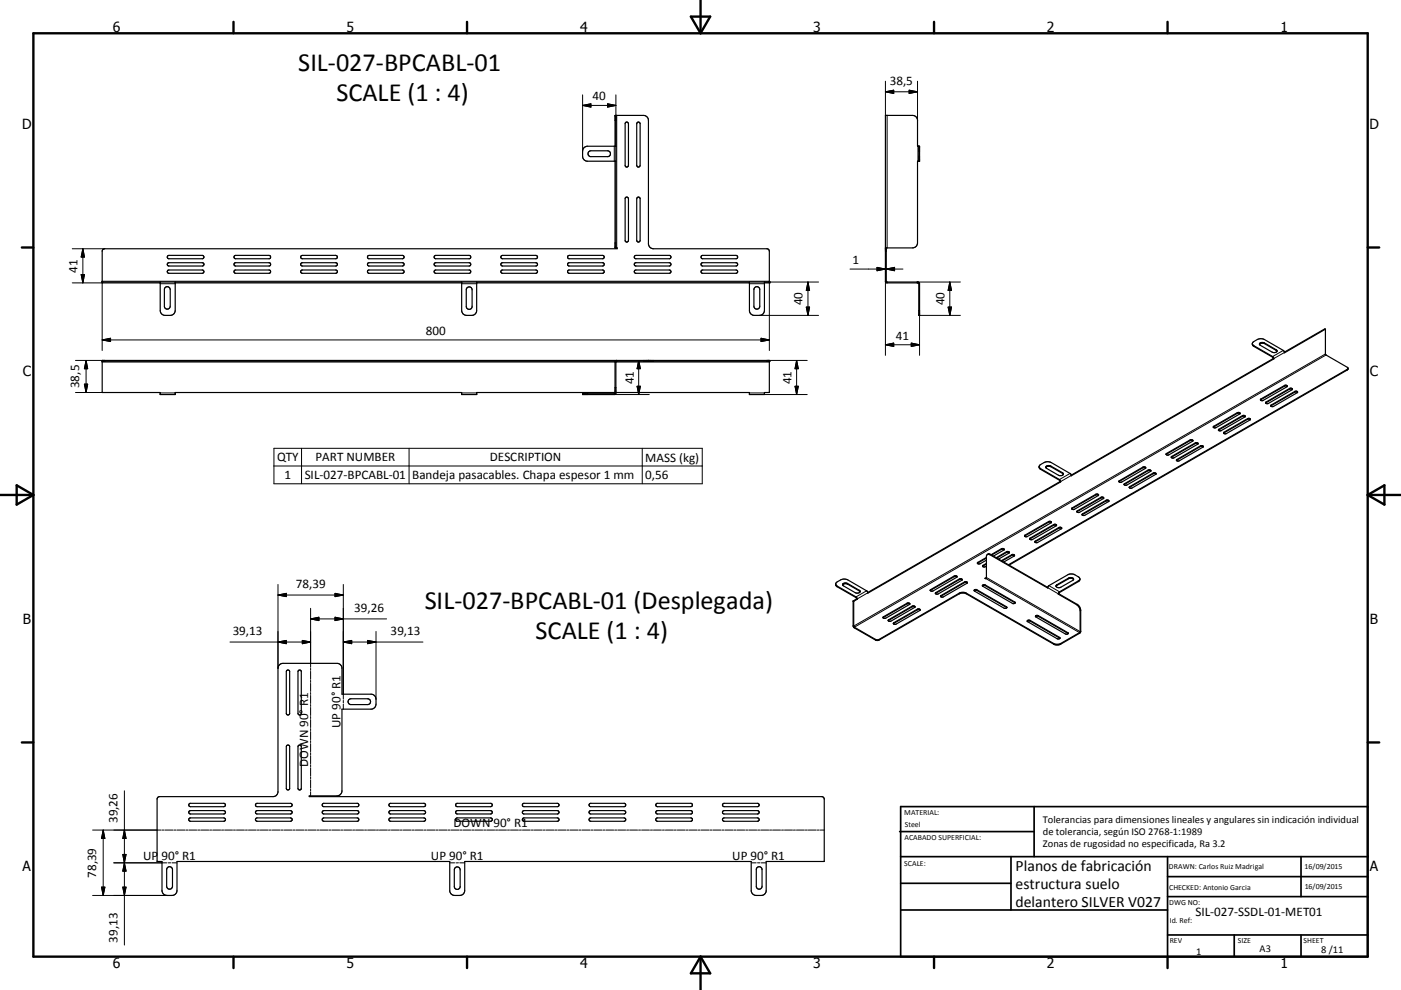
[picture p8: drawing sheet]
<svg xmlns="http://www.w3.org/2000/svg" width="420mm" height="297mm" viewBox="0 0 420 297" stroke-linecap="round" stroke-linejoin="round" font-family="sans-serif">
<g fill="none" stroke="#000" stroke-width=".36">
<path d="M184.6 34.6v39.8M187.5 36.8l.5-.2 .4 .5v12.5a.5 .5 0 0 1-.5 .5 .5 .5 0 0 1-.5-.5zM191 36.8l.7-.1 .2 .4v12.5a.51 .51 0 0 1-.5 .5 .51 .51 0 0 1-.5-.5zM176.5 45.5l.7-.3h5a.88 .88 0 0 1 .8 .9 .88 .88 0 0 1-.8 .9h-5a.87 .87 0 0 1-.9-.5 .87 .87 0 0 1 .2-1zM184.4 43.9v-9.3h8.5a1.48 1.48 0 0 1 1.5 1.5v37a1.51 1.51 0 0 0 1.5 1.5l34.2 .1 .4 .1 .2 .6v9.5h-1.5M184.4 48.4v26h.6v.2h-153.6l-.7 .4-.1 9.9h17.4M184.6 43.9h-8.4a1.47 1.47 0 0 0-1.5 1.5v1.5a1.47 1.47 0 0 0 1.5 1.5h8.4M187.6 59.2h.6l.2 .4v12.5a.5 .5 0 0 1-.5 .5 .5 .5 0 0 1-.5-.5v-12.5zM191.2 59.2h.5l.2 .4v12.5a.51 .51 0 0 1-.5 .5 .51 .51 0 0 1-.5-.5v-12.5zM275.5 43.9v4.5M50.3 76.7l10.3-.1a.51 .51 0 0 1 .5 .5 .51 .51 0 0 1-.5 .5h-9.9l-.6-.4zM50.3 78.9l10.3-.1a.5 .5 0 0 1 .5 .5 .5 .5 0 0 1-.4 .5h-10a.5 .5 0 0 1-.5-.3 .5 .5 0 0 1 .1-.6z"/>
<path d="M70.3 76.7l10.4-.1a.51 .51 0 0 1 .4 .5 .51 .51 0 0 1-.4 .5h-10.1l-.4-.2zM70.3 78.9l10.4-.1a.49 .49 0 0 1 .4 .5 .49 .49 0 0 1-.4 .5h-10.1l-.4-.2zM90.2 76.9l.5-.3h9.9a.51 .51 0 0 1 .6 .5 .51 .51 0 0 1-.6 .5h-9.9l-.5-.2zM90.3 78.9l10.3-.1a.5 .5 0 0 1 .6 .5 .5 .5 0 0 1-.6 .5h-9.9l-.5-.2zM110.3 76.7l10.4-.1a.51 .51 0 0 1 .4 .5 .51 .51 0 0 1-.4 .5h-10l-.5-.2zM110.3 78.9l10.4-.1a.49 .49 0 0 1 .4 .5 .49 .49 0 0 1-.4 .5h-10l-.5-.2zM130.2 76.9l.4-.3h10.1a.51 .51 0 0 1 .4 .5 .51 .51 0 0 1-.4 .5h-10.1l-.4-.2zM130.3 78.9l10.4-.1a.49 .49 0 0 1 .4 .5 .49 .49 0 0 1-.4 .5h-10.1l-.4-.4zM150.3 76.7l10.3-.1a.51 .51 0 0 1 .6 .5 .51 .51 0 0 1-.6 .5h-9.9l-.5-.4zM150.3 78.9l10.3-.1a.5 .5 0 0 1 .6 .5 .5 .5 0 0 1-.6 .5h-9.9l-.5-.4zM170.3 76.7l10.4-.1a.51 .51 0 0 1 .5 .5 .51 .51 0 0 1-.5 .5h-10l-.5-.2zM170.3 78.9l10.4-.1a.49 .49 0 0 1 .5 .5 .49 .49 0 0 1-.5 .5h-10l-.5-.2z"/>
<path d="M190.2 76.9l.5-.3h10a.51 .51 0 0 1 .5 .5 .51 .51 0 0 1-.5 .5h-10l-.5-.2zM190.3 78.9l10.4-.1a.5 .5 0 0 1 .5 .5 .5 .5 0 0 1-.5 .5h-10l-.5-.2zM210.3 76.7l10.4-.1a.51 .51 0 0 1 .5 .5 .51 .51 0 0 1-.5 .5h-10l-.5-.2zM210.3 78.9l10.4-.1a.49 .49 0 0 1 .5 .5 .49 .49 0 0 1-.5 .5h-10l-.5-.2zM265.5 74.4h8.1a1.47 1.47 0 0 0 1.5-1.5v-24.5h.6v-4.5h-.6v-7.8a1.48 1.48 0 0 0-1.5-1.5h-8.1v49.8l.2 .4 .3 .1h9.4l.1 9.7h.2l-.1-9.8-.4-.2h-9.3l-.2-.1v-10.1M265.5 74.6h.2M30.6 84.6h200.1M48 84.6v8.5a1.48 1.48 0 0 0 1.5 1.5h1.5a1.48 1.48 0 0 0 1.5-1.5v-8.5M49.5 86.3a.88 .88 0 0 1 1-.2 .88 .88 0 0 1 .5 .8v5a.88 .88 0 0 1-.8 .8 .88 .88 0 0 1-.9-.8v-5zM50.3 81.1l10.3-.1a.5 .5 0 0 1 .5 .5 .5 .5 0 0 1-.5 .5h-9.9l-.6-.4zM52.5 84.9h85.9M70.3 81.1l10.4-.1a.49 .49 0 0 1 .4 .5 .49 .49 0 0 1-.4 .5h-10.1l-.4-.3z"/>
<path d="M90.3 81.1l10.3-.1a.5 .5 0 0 1 .6 .5 .5 .5 0 0 1-.6 .5h-9.9l-.5-.3zM110.3 81.1l10.4-.1a.49 .49 0 0 1 .4 .5 .49 .49 0 0 1-.4 .5h-10l-.5-.3zM130.3 81.1l10.4-.1a.49 .49 0 0 1 .4 .5 .49 .49 0 0 1-.4 .5h-10.1l-.4-.4zM138.4 84.6v8.5a1.48 1.48 0 0 0 1.5 1.5h1.5a1.47 1.47 0 0 0 1.5-1.5v-8.5M140 86.3a.89 .89 0 0 1 1-.2 .89 .89 0 0 1 .5 .8v5.2a.88 .88 0 0 1-.9 .7 .88 .88 0 0 1-.8-.8v-5.1zM142.9 84.9h81.8M150.3 81.1l10.3-.1a.5 .5 0 0 1 .6 .5 .5 .5 0 0 1-.6 .5h-9.9l-.5-.4zM170.3 81.1l10.4-.1a.49 .49 0 0 1 .5 .5 .49 .49 0 0 1-.5 .5h-10l-.5-.3zM190.3 81.1l10.4-.1a.5 .5 0 0 1 .5 .5 .5 .5 0 0 1-.5 .5h-10l-.5-.3zM210.3 81.1l10.4-.1a.49 .49 0 0 1 .5 .5 .49 .49 0 0 1-.5 .5h-10l-.5-.3zM224.7 84.6v8.5a1.47 1.47 0 0 0 1.5 1.5h1.5a1.48 1.48 0 0 0 1.5-1.5v-8.5M226.3 86.3a.87 .87 0 0 1 .9-.2 .87 .87 0 0 1 .6 .8v5a.88 .88 0 0 1-.9 .8 .88 .88 0 0 1-.9-.8v-5z"/>
<path d="M275.1 84.6v.3M397.4 98.8v7.6l6.8 4.1M397.4 98.8l-12.3 7v-.2M397.4 98.8l-.2-.1-12.1 6.9M30.6 108.1h200.1v9.7h-1.5v.6h-4.5v-.6h-81.8v.6h-4.5v-.6h-85.9v.6h-4.5v-.6h-17.3zM30.6 108.4h153.9M184.9 108.1l-.5 .5-.1 9.5h-9.6v.3l9.7-.1 .2-.4 .2-9.5h45.9M194.4 108.1v.3M375.5 103.1l.4 .6 5.8 3.3 .2 .7M375.5 103.1l.2-.5 1.2-.7a2.37 2.37 0 0 1 2.2 0l5.6 3.2 .4 .5M375.5 103.1l.1 .5 .3 .3 5.7 3.3M377.6 103.4v-.2a1.05 1.05 0 0 1 1.5-.3l3.7 2.1v.4"/>
<path d="M377.6 103.4l3.8 2.2a1.17 1.17 0 0 0 1.4-.2M377.6 103.3a1.14 1.14 0 0 1 1.5-.2l3.8 2.3M381.6 107.2l.1 .1M381.7 107.3v.3M381.7 107.6l.2 .1M381.7 107.6l-60.5 35M381.9 107.7l-60.7 35.1-.3-.7-5.7-3.3a2.37 2.37 0 0 0-2.2 0l-1.2 .7-.3 .5M385.9 116l-.7-.2-7.3 4.2M385.9 116a.47 .47 0 0 0-.3-.5 .47 .47 0 0 0-.5 .1l-7.1 4.1-.1 .3M385.9 116l-7.3 4.2-.7-.2M386.6 116.7l-7.1 4.2M386.6 116.7l.9 .1"/>
<path d="M386.6 116.5l-7 4.1-.1 .4M386.6 116.5h.2a.42 .42 0 0 1 .4 0 .42 .42 0 0 1 .2 .4M386.6 116.5v.2M387.4 116.9l-7.1 4.1h-.8M389 117.8a.46 .46 0 0 0-.3-.5 .46 .46 0 0 0-.5 .1l-7.1 4.1-.1 .3M389 117.8l-7.2 4.1-.8-.1M389 117.7l-.8-.1-7.2 4.2M404.2 110.5l-.3 .5-101.4 58.5M404.2 110.5l-.3 .3-101.5 58.6M311.5 140l.1 .4 .4 .4 5.6 3.3 .2 .4M311.5 140l.5 .6 5.6 3.3 .4 .7M349.6 136.1l7.2-4.1a.41 .41 0 0 1 .5-.1 .41 .41 0 0 1 .2 .5l-7 4.1a.46 .46 0 0 1-.6 .1 .46 .46 0 0 1-.3-.5z"/>
<path d="M349.7 136.3l-.1 .1M357.6 132.3l-.3-.2-.5 .1-7.1 4.1M359.2 133.2l-.8-.1-7.2 4.1M359.2 133.2l-7.2 4.1-.8-.1M359.2 133.2a.47 .47 0 0 0-.3-.4 .47 .47 0 0 0-.5 .1l-7.1 4-.1 .3M360.7 134.1l-.8-.1-7.2 4.2M360.7 134.1a.48 .48 0 0 0-.3-.4 .48 .48 0 0 0-.5 .1l-7.1 4.1-.1 .2M360.7 134.1l-7.2 4.2-.8-.2M366.9 129.7l7.2-4.1a.41 .41 0 0 1 .5-.1 .41 .41 0 0 1 .2 .5l-7.1 4.1a.48 .48 0 0 1-.5 .1 .48 .48 0 0 1-.3-.5zM371.8 124.1a.48 .48 0 0 0-.3-.4 .48 .48 0 0 0-.5 .1l-7.1 4.1-.1 .3M371.8 124.1l-.8-.1-7.2 4.2M371.8 124.1l-7.2 4.2-.8-.1"/>
<path d="M373.3 125a.48 .48 0 0 0-.3-.4 .48 .48 0 0 0-.5 .1l-7.1 4.1-.1 .3M373.3 125l-.8-.1-7.2 4.2M373.3 125l-7.2 4.2-.8-.1M374.9 125.9l-.8-.1-7.2 4.2M313.5 140.3l.5-.4h.9l3.9 2.4M313.5 140.2l4 2.5h.7l.6-.4M313.5 140.2a.96 .96 0 0 1 1.5-.4l3.6 2 .2 .5M315.2 156.8l-.8-.1-7.2 4.1M316.7 157.7l-.8-.1-7.2 4.2M316.7 157.7a.48 .48 0 0 0-.3-.4 .48 .48 0 0 0-.5 .1l-7.1 4-.1 .3M316.7 157.7l-7.1 4.2-.9-.2M317.8 144.5l.2 .1"/>
<path d="M317.8 144.5l-57.6 33.3M318 144.6l-57.8 33.4-.3-.7-5.7-3.3a2.37 2.37 0 0 0-2.2 0l-1.2 .7-.2 .7M318.3 158.6l-.8-.1-7.1 4M322.9 153.5v.1M323 153.5h-.1M323 153.3l7.1-4.1a.4 .4 0 0 1 .5-.1 .4 .4 0 0 1 .2 .5l-7.1 4.1a.41 .41 0 0 1-.5 .1 .41 .41 0 0 1-.2-.5zM324.4 154.3l7.2-4.2a.41 .41 0 0 1 .6-.1 .41 .41 0 0 1 .1 .5l-7 4.1a.48 .48 0 0 1-.6 .1 .48 .48 0 0 1-.3-.4zM329.3 148.6a.46 .46 0 0 0-.3-.4 .46 .46 0 0 0-.5 .1l-7.1 4.1-.1 .3M329.3 148.6l-7.1 4.2-.5 .1-.4-.2M329.3 148.6l-.8-.1-7.2 4.2M330.9 149.5l-.7-.2-7.2 4.2M332.4 150.4l-.8-.1-7.2 4.2"/>
<path d="M335.5 144.3l7.2-4.2a.41 .41 0 0 1 .5-.1 .41 .41 0 0 1 .2 .5l-7.1 4.1a.48 .48 0 0 1-.5 .1 .48 .48 0 0 1-.3-.4zM335.5 144.5h.1M337 145.2l7.2-4.2a.41 .41 0 0 1 .5-.1 .41 .41 0 0 1 .2 .5l-7 4.1a.48 .48 0 0 1-.6 .1 .48 .48 0 0 1-.3-.4zM338.6 146.1l7.2-4.2a.41 .41 0 0 1 .5-.1 .41 .41 0 0 1 .2 .5l-7.1 4.1a.47 .47 0 0 1-.5 .1 .47 .47 0 0 1-.3-.4zM343.5 140.4l-.8-.1-7.2 4.2M345 141.3l-.8-.1-7.2 4.2M346.6 142.2l-.8-.1-7.2 4.2M250.5 175.4l.5 .6 5.6 3.3 .2 .4M250.6 175.4l.4 .4 5.6 3.3 .4 .7M252.6 175.5l.5-.4 .8 .1 4 2.4M252.7 175.1l.8-.2 .6 .1 3.5 2.1a.47 .47 0 0 1 .2 .6 .47 .47 0 0 1-.6 .2l-.8-.1-3.5-2-.3-.3zM256.8 179.7l.2 .1"/>
<path d="M256.8 179.7l-1 .6M257 179.8l-1 .6M278.9 177l7.2-4.2a.41 .41 0 0 1 .5-.1 .41 .41 0 0 1 .2 .5l-7.1 4.1a.48 .48 0 0 1-.5 .1 .48 .48 0 0 1-.3-.4zM280.5 177.9l7.1-4.2a.42 .42 0 0 1 .6-.1 .42 .42 0 0 1 .1 .5l-7 4.1a.47 .47 0 0 1-.5 .1 .47 .47 0 0 1-.3-.4zM282 178.7l7.2-4.1a.42 .42 0 0 1 .5-.1 .42 .42 0 0 1 .2 .5l-7.1 4.1a.47 .47 0 0 1-.5 .1 .47 .47 0 0 1-.3-.5zM286.9 173.1l-.8-.1-7.2 4.2M288.5 174l-.9-.1-7.2 4.2M290 174.9l-.8-.1-7.2 4.2M292.1 177.2l.7-.1 9 5.2M292.1 177.2l8.9 5.3 .9-.2M292.1 177.2a.45 .45 0 0 1 .3-.4 .45 .45 0 0 1 .5 .1l8.8 5.1 .2 .3M294.5 175.8l.9-.1 8.9 5.2"/>
<path d="M294.5 175.6l.4-.2 .5 .1 8.9 5.2a.46 .46 0 0 1-.3 .4 .46 .46 0 0 1-.5-.1l-8.8-5.1zM295.3 173.5l.4-.2-.1 .3zM295.7 169.2l-1.1 .7M295.7 169l-1.1 .9M295.7 167.4l-2.7 1.6M295.7 167.2l-2.5 1.5-.2 .3M295.7 169.8l-.6 .3-.5-.2M295.7 168.1l-1.8 1-.9-.1M296 166.3l-.3 .5v6.5M296 166.3l.4-.1 .6 .1 17.1 9.9M296 166.3l.8 .1 17.3 10v-.2M297.1 166.4l3.1-1.8a.41 .41 0 0 1 .6-.1 .41 .41 0 0 1 .1 .5l-3.1 1.8"/>
<path d="M301 164.9l-.8-.1-2.9 1.7M302.6 165.8l-.7-.1-3 1.7M302.6 165.8a.48 .48 0 0 0-.3-.4 .48 .48 0 0 0-.5 .1l-3.1 1.8M302.6 165.8l-3.2 1.9M304.1 166.7l-.8-.1-2.9 1.7M304.1 166.7a.47 .47 0 0 0-.3-.4 .47 .47 0 0 0-.5 .1l-3.1 1.8M304.1 166.7l-3.2 1.9M307.2 160.8v.1M307.3 160.6l7.1-4.1a.42 .42 0 0 1 .5-.1 .42 .42 0 0 1 .2 .5l-7.1 4.1a.41 .41 0 0 1-.5 .1 .41 .41 0 0 1-.2-.5zM310.3 162.4l7.2-4.2a.41 .41 0 0 1 .5-.1 .41 .41 0 0 1 .2 .6l-7.1 4a.48 .48 0 0 1-.5 .1 .48 .48 0 0 1-.3-.4zM310.3 162.6h.1M310.4 162.5l-.1 .1"/>
<path d="M317.3 178.3l5.5 3.1a2.26 2.26 0 0 1 1 1.9l-.1 6.4-5.9 3.5-1.2 .1-.7-.3-26.4-15.2-1.1-.1-.8 .3-24 13.8-.8 .2-6.8-4.1v-7.5M317.5 178.2l5.4 3.1a2.28 2.28 0 0 1 1.1 1.9v6.3l-.2 .4-6 3.5-1.2 .1-.7-.2-26.2-15.1-1.3-.3-.8 .3-24 13.8-.8 .2-6.9-4-.1-7.9M317.5 178.2l-.2 .1M321.8 173.9a.9 .9 0 0 0-1.4-.5l-3.6 2-.2 .5M321.8 173.9l-3.9 2.4h-.9l-.4-.4M321.9 173.9a1.15 1.15 0 0 0-1.5-.3l-3.8 2.3M323.8 173.7l-.3 .4-6 3.5-.2 .7M323.8 173.7l-.3 .7-5.9 3.4-.1 .4M323.8 173.7l-.3-.5-1.5-.9-1.4-.1-6.1 3.5-.4 .5M83.8 199.4l1-.4h16.2a1.47 1.47 0 0 1 1.5 1.5v7.8h8.7a1.51 1.51 0 0 1 1.5 1.5v1.5a1.51 1.51 0 0 1-1.5 1.5h-8.7v24.5a1.52 1.52 0 0 1-1.5 1.5h-8.3v.2l154 .1 .4 .7v18.7h-17.4v8.6a1.47 1.47 0 0 1-1.5 1.5h-1.5a1.52 1.52 0 0 1-1.5-1.5v-8.6h-85.9v8.6a1.47 1.47 0 0 1-1.5 1.5h-1.5a1.47 1.47 0 0 1-1.5-1.5v-8.6h-81.7v8.6a1.48 1.48 0 0 1-1.5 1.5h-1.5a1.48 1.48 0 0 1-1.5-1.5v-8.6h-1.5v-18.7l.2-.6 .5-.2h34a1.48 1.48 0 0 0 1.5-1.5v-37zM255.8 180.3l.2 .1M264.8 185.1l7.2-4.1a.4 .4 0 0 1 .5-.2 .4 .4 0 0 1 .1 .6l-7 4.1a.48 .48 0 0 1-.5 0 .48 .48 0 0 1-.3-.4z"/>
<path d="M266.3 186l7.2-4.2a.41 .41 0 0 1 .5-.1 .41 .41 0 0 1 .2 .6l-7.1 4a.48 .48 0 0 1-.5 .1 .48 .48 0 0 1-.3-.4zM267.9 187.1h-.1M268 186.8l7-4a.41 .41 0 0 1 .6-.2 .41 .41 0 0 1 .1 .6l-7 4a.41 .41 0 0 1-.6 .2 .41 .41 0 0 1-.1-.6zM272.8 181.3l-.8-.1-7.2 4.2M274.3 182.1l-.8-.1-7.2 4.2M275.9 183.1l-.7-.2-7.3 4.2M301.8 182.3h.1M308 186.4l.8-.1 9 5.2M308 186.4a.47 .47 0 0 1 .3-.4 .47 .47 0 0 1 .5 .1l8.9 5.1 .1 .3M308 186.4l8.9 5.2 .9-.1M310.5 185l.8-.1 8.9 5.2M310.5 184.7h.8l8.9 5.2a.48 .48 0 0 1-.3 .4 .48 .48 0 0 1-.5-.1l-8.8-5.1z"/>
<path d="M86 201.2l.6-.1 .2 .4v12.5a.51 .51 0 0 1-.5 .5 .51 .51 0 0 1-.5-.5zM89.5 201.2l.6-.1 .2 .4v12.5a.5 .5 0 0 1-.5 .5 .5 .5 0 0 1-.5-.5zM104.6 209.9l.6-.3h5a.88 .88 0 0 1 .9 .9 .88 .88 0 0 1-.9 .9h-5a.88 .88 0 0 1-.8-.6 .88 .88 0 0 1 .2-.9zM86 223.7l.6-.1 .2 .4v12.5a.51 .51 0 0 1-.5 .5 .51 .51 0 0 1-.5-.5zM89.5 223.7l.6-.1 .2 .4v12.5a.49 .49 0 0 1-.5 .5 .49 .49 0 0 1-.5-.5zM56.6 241.3l.5-.3h10a.51 .51 0 0 1 .5 .5 .51 .51 0 0 1-.5 .5h-10l-.5-.2zM56.6 245.6l.5-.2h10a.51 .51 0 0 1 .5 .5 .51 .51 0 0 1-.5 .5h-10l-.5-.3zM56.6 243.4l.5-.2h10a.51 .51 0 0 1 .5 .5 .51 .51 0 0 1-.5 .5h-10l-.5-.2zM76.8 241.1l10.3-.1a.51 .51 0 0 1 .5 .5 .51 .51 0 0 1-.5 .5h-10l-.5-.4zM76.8 243.3l10.3-.1a.51 .51 0 0 1 .5 .5 .51 .51 0 0 1-.5 .5h-10l-.5-.4zM76.8 245.5l10.3-.1a.51 .51 0 0 1 .5 .5 .51 .51 0 0 1-.5 .5h-10l-.5-.4zM96.8 243.3l10.3-.1a.51 .51 0 0 1 .5 .5 .51 .51 0 0 1-.5 .5h-10l-.4-.2z"/>
<path d="M96.8 241.1l10.3-.1a.51 .51 0 0 1 .5 .5 .51 .51 0 0 1-.5 .5h-10l-.4-.2zM96.8 245.5l10.3-.1a.51 .51 0 0 1 .5 .5 .51 .51 0 0 1-.5 .5h-10l-.4-.3zM116.8 241.1l10.3-.1a.51 .51 0 0 1 .5 .5 .51 .51 0 0 1-.5 .5h-10l-.5-.4zM116.8 243.3l10.3-.1a.51 .51 0 0 1 .5 .5 .51 .51 0 0 1-.5 .5h-10l-.5-.4zM116.8 245.5l10.3-.1a.51 .51 0 0 1 .5 .5 .51 .51 0 0 1-.5 .5h-10l-.5-.4zM136.8 241.1l10.3-.1a.51 .51 0 0 1 .5 .5 .51 .51 0 0 1-.5 .5h-10l-.4-.2zM136.8 245.5l10.3-.1a.51 .51 0 0 1 .5 .5 .51 .51 0 0 1-.5 .5h-10l-.4-.3zM136.8 243.3l10.3-.1a.51 .51 0 0 1 .5 .5 .51 .51 0 0 1-.5 .5h-10l-.4-.2zM156.7 243.4l.4-.2h10a.51 .51 0 0 1 .5 .5 .51 .51 0 0 1-.5 .5h-10l-.4-.2zM156.7 241.3l.4-.3h10a.51 .51 0 0 1 .5 .5 .51 .51 0 0 1-.5 .5h-10l-.4-.2zM156.7 245.6l.4-.2h10a.51 .51 0 0 1 .5 .5 .51 .51 0 0 1-.5 .5h-10l-.4-.3zM176.8 241.1l10.3-.1a.51 .51 0 0 1 .5 .5 .51 .51 0 0 1-.5 .5h-10l-.5-.4z"/>
<path d="M176.8 245.5l10.3-.1a.51 .51 0 0 1 .5 .5 .51 .51 0 0 1-.5 .5h-10l-.5-.4zM176.8 243.3l10.3-.1a.51 .51 0 0 1 .5 .5 .51 .51 0 0 1-.5 .5h-10l-.5-.4zM196.7 241.3l.4-.3h10a.51 .51 0 0 1 .5 .5 .51 .51 0 0 1-.5 .5h-10l-.4-.2zM196.7 243.4l.4-.2h10a.51 .51 0 0 1 .5 .5 .51 .51 0 0 1-.5 .5h-10l-.4-.2zM196.7 245.6l.4-.2h10a.51 .51 0 0 1 .5 .5 .51 .51 0 0 1-.5 .5h-10l-.4-.3zM216.8 241.1l10.3-.1a.51 .51 0 0 1 .5 .5 .51 .51 0 0 1-.5 .5h-10l-.5-.4zM216.8 245.5l10.3-.1a.51 .51 0 0 1 .5 .5 .51 .51 0 0 1-.5 .5h-10l-.5-.4zM216.8 243.3l10.3-.1a.51 .51 0 0 1 .5 .5 .51 .51 0 0 1-.5 .5h-10l-.4-.2zM50.2 260.3a.88 .88 0 0 1 1-.2 .88 .88 0 0 1 .5 .8v5a.88 .88 0 0 1-.9 .9 .88 .88 0 0 1-.8-.9v-5zM136.5 260.3a.88 .88 0 0 1 .9-.2 .88 .88 0 0 1 .6 .9v5a.88 .88 0 0 1-.9 .8 .88 .88 0 0 1-.9-.7v-5.1zM227 260.3a.86 .86 0 0 1 .9-.2 .86 .86 0 0 1 .6 .8v5a.86 .86 0 0 1-.9 .9 .86 .86 0 0 1-.9-.9v-5z"/>
</g>
<g fill="none" stroke="#000" stroke-width=".3">
<path d="M174.7 31.6h9.9M174.7 31.6l2.5-.5v1zM174.7 28.5v16.9M182.2 31.1l2.4 .5-2.4 .5zM184.4 36.1h.2M184.6 28.5v15.4M184.9 34.6v39.8M265.5 27.5l2.4-.4v.9zM265.5 24.4v10.2M265.5 27.5h9.6M266 34.6v39.8M272.6 27.1l2.5 .4-2.5 .5z"/>
<path d="M275.1 24.4v11.7M184.2 43.9v4.5M275.2 43.9v4.5M275.5 45.4h.2M275.5 46.9h.2M21.7 74.6h9.7M24.8 74.6v10.3M24.8 74.6l.5 2.5h-1zM184.4 72.9h.2M265.5 75.4h.2M21.7 84.9h9M24.3 82.4h1l-.5 2.5z"/>
<path d="M48 85.1h4.5M138.4 85.1h4.5M224.7 85.1h4.5M227.7 94.6h17.7M229.2 84.6h16.2M241.7 92.1h1l-.5 2.5zM242.2 84.6l.5 2.5h-1zM242.2 84.6v10M254.8 80.7h15.9M262.9 80.2l2.6 .5-2.6 .5zM265.7 84.4h-.2v22.2M265.7 80.7l2.5-.5v1z"/>
<path d="M266 84.6v.3M275.5 93.1h.2v13.5M275.7 94.6h12.2M284.3 92.1h1l-.5 2.5zM284.8 84.6v10M284.8 84.6l.5 2.5h-1zM287.9 84.6h-12.9v.3M22.6 108.1h8.8v.3M22.6 117.8h8.1M25.3 115.2h1l-.5 2.6zM25.8 108.1l.5 2.5h-1zM25.8 108.1v9.7"/>
<path d="M30.6 105.2v-20.8h200.1v20.8M30.6 108.6h200.1M30.6 102h200.1M30.6 102l2.5-.5v1zM48 117.9h4.5M138.4 117.9h4.5M176.2 118.1v.3M184.2 118.4h10.5M184.4 116.3h.2M184.9 108.1v.3M191 115.9h1l-.5 2.5zM191.5 108.1v10.3"/>
<path d="M191.5 108.1l.5 2.5h-1zM192.9 108.1v.3M195.9 108.1v.3M224.7 117.9h4.5M228.2 101.5l2.5 .5-2.5 .5zM229.2 118.4h12.8M238.4 115.9h.9l-.5 2.5zM238.8 108.1l.5 2.5h-.9zM238.8 108.1v10.3M242 108.1h-12.1v.3M265.5 103.4l2.4-.5v1zM265.5 103.4h10.2"/>
<path d="M273.2 102.9l2.5 .5-2.5 .5zM375.9 103.7v.2M378 119.7v.2M379.1 102.9v.2M382.6 104.9v.2M384.7 105.1l-3.2 1.9M385.1 115.6v.3M385.1 105.7l-3.2 1.9M388.2 117.4v.2M397.4 106.2l-141.4 81.6-.2-.1M397.5 106.5l-141.4 81.7v.2M403.9 110.8v.2"/>
<path d="M82.1 134.5h128.4v10.6h-128.4zM82.1 139.8h128.4M90.4 134.5v10.6M122.6 134.5v10.6M192.5 134.5v10.6M315 139.8v.2M349.7 136v.2M351.3 136.9v.2M352.8 137.9v.2M356.8 132v.2M358.4 132.9v.2M359.9 133.8v.2"/>
<path d="M363.9 127.9v.2M365.4 128.8v.2M367 129.7v.2M371 123.8v.2M372.5 124.7v.2M374.1 125.6v.2M379.6 120.6v.2M381.1 121.5v.2M312 140.6v.2M314.4 156.5v.2M315.9 157.4v.2M317.5 158.2v.3"/>
<path d="M318.6 141.8v.2M320.8 142l-3.2 1.9M321.2 142.7l-3.2 1.8M321.4 152.4v.2M323 153.3v.2M324.5 154.2v.2M328.5 148.3v.2M330.1 149.2v.2M331.6 150.1v.2M335.6 144.2v.2M337.1 145.1v.2M338.7 146v.2"/>
<path d="M342.7 140.1v.2M344.2 141v.2M345.8 141.9v.2M83.3 178.5l2.5-.5v1zM83.3 175.3v25.2M83.3 178.5h19.6M100.4 178l2.5 .5-2.5 .5zM102.9 175.3v34.5M251 175.8v.2M254.1 175v.2M257.6 177.1v.2M259.8 177.2l-3.2 1.9"/>
<path d="M260.2 177.9l-3.2 1.8M279 176.9v.2M280.6 177.8v.2M282.1 178.7v.2M286.1 172.8v.2M287.6 178v.2M287.6 173.7v.2M289.2 174.6v.2M289.7 178v.2M292.9 176.9v.2M293.2 168.7v.2M294.7 169.6v.2"/>
<path d="M295.4 175.5v.2M295.6 173.6l28.1 16.2v.2M295.7 173.3l28.1 16.2 .2-.1M297 166.3l-.2 .1M300.2 164.6v.2M301.8 165.5v.2M303.3 166.4v.2M307.3 160.6v.2M308.8 161.4v.2M310.4 162.3v.2M314.1 176.3l3.2 1.9M314.5 175.7l3.2 1.9"/>
<path d="M316.8 175.4v.2M320.4 173.4v.2M323.3 174.3v.2M68.9 192.6h24.2M83.3 192.6l2.5-.5v1zM90.6 192.1l2.5 .5-2.5 .5zM93.1 182.5v17.7M93.1 185.7h22.8M93.1 185.7l2.5-.5v1zM100.4 185.2l2.5 .5-2.5 .5zM102.9 192.6h23.9M102.9 192.6l2.5-.5v1z"/>
<path d="M110.2 192.1l2.5 .5-2.5 .5zM112.7 189.4v20.4M255.8 180.4l.2 .1M262.5 191.8v.2M263.6 191.8v.2M264.9 185v.3M266.4 185.9v.2M268 186.8v.2M272 181v.2M273.5 181.8v.2M275 182.8v.2M301.7 182v.2"/>
<path d="M304.2 180.6v.2M308.8 186.1v.2M311.3 184.7v.2M315.9 193v.3M317.7 191.2v.2M318 193v.3M320.1 189.8v.2M322.9 181.3l-.1 .1M324 183.2l-.2 .1M93.1 200.5v.6M93.1 201.4v2.4M93.1 204.1v.6"/>
<path d="M93.1 205v2.4M93.1 207.8v.5M93.1 208.6v2.5M93.1 211.4v.5M93.1 212.2v2.5M93.1 215v.6M93.1 215.9v2.4M93.1 218.6v.6M93.1 219.5v2.4M102.9 210.1v.8M102.9 211.3v1.5M37.3 237.2v46.3"/>
<path d="M93.1 222.2v.6M93.1 223.1v2.4M93.1 225.8v.6M93.1 226.7v2.4M93.1 229.4v.6M93.1 230.3v2.4M93.1 233v.6M93.1 233.9v2.5M93.1 236.7v.5M93.1 237.5v1.3M27.8 249h20.5M30.9 249v19.6"/>
<path d="M30.9 249l.5 2.5h-1zM34.1 258.9h16M36.8 256.3h1l-.5 2.6zM37.3 258.9l.5 2.5h-1zM37.3 249l.5 2.5h-1zM48.6 249h.6M49.5 249h2.3M50.4 258.9h.8M51.6 258.9h1.5M52.1 249h.6M53 249h2.4M55.7 249h.6"/>
<path d="M56.6 249h2.4M59.3 249h.6M60.2 249h2.4M62.9 249h.6M63.8 249h2.3M66.4 249h.6M67.3 249h2.4M70 249h.6M70.9 249h2.4M73.6 249h.6M74.5 249h2.3M77.1 249h.7"/>
<path d="M78 249h2.4M80.7 249h.6M81.6 249h2.4M84.3 249h.6M85.2 249h2.4M87.9 249h.6M88.8 249h2.3M91.4 249h.6M92.3 249h2.4M95 249h.6M95.9 249h2.4M98.6 249h.6"/>
<path d="M99.5 249h2.4M102.1 249h.7M103.1 249h2.3M105.7 249h.6M106.6 249h2.4M109.3 249h.6M110.2 249h2.4M112.9 249h.6M113.7 249h2.4M116.4 249h.6M117.3 249h2.4M120 249h.6"/>
<path d="M120.9 249h2.4M123.6 249h.6M124.5 249h2.4M127.2 249h.5M128.1 249h2.3M130.7 249h.6M131.6 249h2.4M134.3 249h.6M134.8 258.9h1.5M135.2 249h2.4M136.7 258.9h.8M137.8 258.9h1.5"/>
<path d="M137.9 249h.6M138.8 249h2.3M141.4 249h.6M142.3 249h2.4M145 249h.6M145.9 249h2.4M148.6 249h.6M149.5 249h2.4M152.2 249h.5M153.1 249h2.3M155.7 249h.6M156.6 249h2.4"/>
<path d="M159.3 249h.6M160.2 249h2.4M162.9 249h.6M163.8 249h2.4M166.4 249h.6M167.3 249h2.4M170 249h.6M170.9 249h2.4M173.6 249h.6M174.5 249h2.4M177.2 249h.6M178 249h2.4"/>
<path d="M180.7 249h.6M181.6 249h2.4M184.3 249h.6M185.2 249h2.4M187.9 249h.6M188.8 249h2.4M191.5 249h.5M192.3 249h2.4M195 249h.6M195.9 249h2.4M198.6 249h.6M199.5 249h2.4"/>
<path d="M202.2 249h.6M203.1 249h2.3M205.7 249h.6M206.6 249h2.4M209.3 249h.6M210.2 249h2.4M212.9 249h.6M213.8 249h2.3M216.5 249h.5M217.3 249h2.4M220 249h.6M220.9 249h2.4"/>
<path d="M223.6 249h.6M224.5 249h2.4M225.2 258.9h1.5M227.1 258.9h.8M227.2 249h.6M228.1 249h2.4M228.2 258.9h1.5M230.7 249h.6M231.6 249h2.4M234.3 249h.6M235.2 249h2.4M237.9 249h.6"/>
<path d="M238.8 249h2.3M241.4 249h.7M242.3 249h2.4M245 249h.6M245.9 249h1.2M27.8 268.6h22.3M30.4 266.1h1l-.5 2.5zM36.8 266.1h1l-.5 2.5z"/>
</g>
<g fill="#000">
<circle cx="30.6" cy="84.6" r=".18"/>
<circle cx="230.7" cy="84.9" r=".18"/>
<circle cx="230.7" cy="84.6" r=".18"/>
<circle cx="30.6" cy="108.4" r=".18"/>
<circle cx="230.7" cy="108.4" r=".18"/>
</g>
<g fill="none" stroke="#000" stroke-width=".71">
<path d="M10 10h400v277h-400zM70 6.6v3.4M140 6.6v3.4M207.1 5h5.8l-2.9 5zM210 0v10M280 6.6v3.4M350 6.6v3.4M6.6 74.2h3.4M410 74.2h3.5M0 148.5h10M5 145.6l5 2.9-5 2.9zM410 148.5h10.1"/>
<path d="M410 148.5l5.1-2.9v5.8zM6.6 222.7h3.4M410 222.7h3.5M70 287v3.4M140 287v3.4M210 287v10M210 287l2.9 5h-5.8zM280 287v3.4M350 287v3.4"/>
</g>
<g fill="none" stroke="#000" stroke-width=".51">
<path d="M269.7 249.5h40.3M270 242h140v45h-140zM270 257h140M303.1 257v16M310 242v15M350 257v30M390.1 257v12M270 265h33.1M270 273h80M350 269h60M350 263h60M350 280.5h60"/>
<path d="M370 280.5v6.5M390.1 280.5v6.5"/>
</g>
<g fill="#000" stroke="#000" stroke-width=".3">
<path d="M174.7 31.6l2.5-.5v1zM182.2 31.1l2.4 .5-2.4 .5zM265.5 27.5l2.4-.4v.9zM272.6 27.1l2.5 .4-2.5 .5zM24.8 74.6l.5 2.5h-1zM24.3 82.4h1l-.5 2.5zM241.7 92.1h1l-.5 2.5zM242.2 84.6l.5 2.5h-1zM262.9 80.2l2.6 .5-2.6 .5zM265.7 80.7l2.5-.5v1zM284.3 92.1h1l-.5 2.5zM284.8 84.6l.5 2.5h-1z"/>
<path d="M25.3 115.2h1l-.5 2.6zM25.8 108.1l.5 2.5h-1zM30.6 102l2.5-.5v1zM191 115.9h1l-.5 2.5zM191.5 108.1l.5 2.5h-1zM228.2 101.5l2.5 .5-2.5 .5zM238.4 115.9h.9l-.5 2.5zM238.8 108.1l.5 2.5h-.9zM265.5 103.4l2.4-.5v1zM273.2 102.9l2.5 .5-2.5 .5zM83.3 178.5l2.5-.5v1zM100.4 178l2.5 .5-2.5 .5z"/>
<path d="M83.3 192.6l2.5-.5v1zM90.6 192.1l2.5 .5-2.5 .5zM93.1 185.7l2.5-.5v1zM100.4 185.2l2.5 .5-2.5 .5zM102.9 192.6l2.5-.5v1zM110.2 192.1l2.5 .5-2.5 .5zM30.9 249l.5 2.5h-1zM36.8 256.3h1l-.5 2.6zM37.3 249l.5 2.5h-1zM30.4 266.1h1l-.5 2.5zM36.8 266.1h1l-.5 2.5zM37.3 258.9l.5 2.5h-1z"/>
</g>
<g font-size="7.9">
<text x="89.4" y="21.3">SIL-027-BPCABL-01</text>
<text x="100.8" y="30.3">SCALE (1 : 4)</text>
<text x="127.3" y="182.6">SIL-027-BPCABL-01 (Desplegada)</text>
<text x="160.5" y="191.7">SCALE (1 : 4)</text>
</g>
<g font-size="4.7">
<text x="304.5" y="261.2">Planos de fabricación</text>
<text x="304.5" y="266.6">estructura suelo</text>
<text x="304.5" y="272">delantero SILVER V027</text>
</g>
<g font-size="4.2">
<text x="33.9" y="9.6">6</text>
<text x="103.9" y="9.6">5</text>
<text x="173.9" y="9.6">4</text>
<text x="243.8" y="9.6">3</text>
<text x="313.9" y="9.6">2</text>
<text x="383.9" y="9.6">1</text>
<text x="6.7" y="38.7">D</text>
<text x="410.5" y="38.7">D</text>
<text x="6.9" y="112.9">C</text>
<text x="410.7" y="112.9">C</text>
<text x="6.9" y="187.1">B</text>
<text x="410.7" y="187.1">B</text>
<text x="6.8" y="261.4">A</text>
<text x="410.7" y="261.4">A</text>
<text x="33.9" y="290.4">6</text>
<text x="103.9" y="290.4">5</text>
<text x="173.9" y="290.4">4</text>
<text x="243.8" y="290.4">3</text>
<text x="313.9" y="290.4">2</text>
<text x="383.9" y="290.4">1</text>
</g>
<g font-size="3.9">
<text x="266.8" y="25.5">38,5</text>
<text x="177.6" y="30.1">40</text>
<text x="23.3" y="81.8" transform="rotate(-90 23.3 81.8)">41</text>
<text x="255.6" y="79.2">1</text>
<text x="240.6" y="91.6" transform="rotate(-90 240.6 91.6)">40</text>
<text x="283.2" y="91.6" transform="rotate(-90 283.2 91.6)">40</text>
<text x="127.7" y="100.4">800</text>
<text x="268.6" y="101.9">41</text>
<text x="23.7" y="116.4" transform="rotate(-90 23.7 116.4)">38,5</text>
<text x="190" y="115.2" transform="rotate(-90 190 115.2)">41</text>
<text x="237.3" y="115.2" transform="rotate(-90 237.3 115.2)">41</text>
<text x="83.1" y="138.4">QTY</text>
<text x="85.3" y="143.8">1</text>
<text x="91.4" y="143.8">SIL-027-BPCABL-01</text>
<text x="94.6" y="138.4">PART NUMBER</text>
<text x="123.5" y="143.8">Bandeja pasacables. Chapa espesor 1 mm</text>
<text x="146.8" y="138.4">DESCRIPTION</text>
<text x="193.5" y="138.5">MASS (kg)</text>
<text x="193.5" y="143.8">0,56</text>
<text x="88.6" y="176.4">78,39</text>
<text x="106.2" y="183.6">39,26</text>
<text x="69.8" y="190.5">39,13</text>
<text x="117.1" y="190.5">39,13</text>
<text x="102.1" y="218.4" transform="rotate(-90 102.1 218.4)">UP 90° R1</text>
<text x="92.4" y="230" transform="rotate(-90 92.4 230)">DOWN 90° R1</text>
<text x="35.2" y="247" transform="rotate(-90 35.2 247)">39,26</text>
<text x="136" y="248.2">DOWN 90° R1</text>
<text x="28.9" y="263.3" transform="rotate(-90 28.9 263.3)">78,39</text>
<text x="42.9" y="258.1">UP</text>
<text x="48.4" y="258.1">90° R1</text>
<text x="129.2" y="258.1">UP 90° R1</text>
<text x="219.5" y="258.1">UP 90° R1</text>
<text x="358.4" y="274.9">SIL-027-SSDL-01-MET01</text>
<text x="35.2" y="282.8" transform="rotate(-90 35.2 282.8)">39,13</text>
</g>
<g font-size="3.1">
<text x="312.7" y="246.8">Tolerancias para dimensiones lineales y angulares sin indicación individual</text>
<text x="312.7" y="250.4">de tolerancia, según ISO 2768-1:1989</text>
<text x="312.7" y="254">Zonas de rugosidad no especificada, Ra 3.2</text>
<text x="358.6" y="286.5">1</text>
<text x="377.6" y="285.6">A3</text>
<text x="396.1" y="285.9">8 /11</text>
</g>
<g font-size="2.4">
<text x="271.1" y="244.4">MATERIAL:</text>
<text x="271.2" y="252">ACABADO SUPERFICIAL:</text>
<text x="271.3" y="248">Steel</text>
<text x="271.1" y="259.7">SCALE:</text>
<text x="350.4" y="260.8">DRAWN: Carlos Ruiz Madrigal</text>
<text x="391.1" y="260.6">16/09/2015</text>
<text x="350.5" y="267">CHECKED: Antonio Garcia</text>
<text x="391.2" y="266.7">16/09/2015</text>
<text x="350.5" y="271.4">DWG NO:</text>
<text x="350.7" y="276.9">Id. Ref:</text>
<text x="350.7" y="282.8">REV</text>
<text x="371.1" y="282.9">SIZE</text>
<text x="390.8" y="283">SHEET</text>
</g>
</svg>
